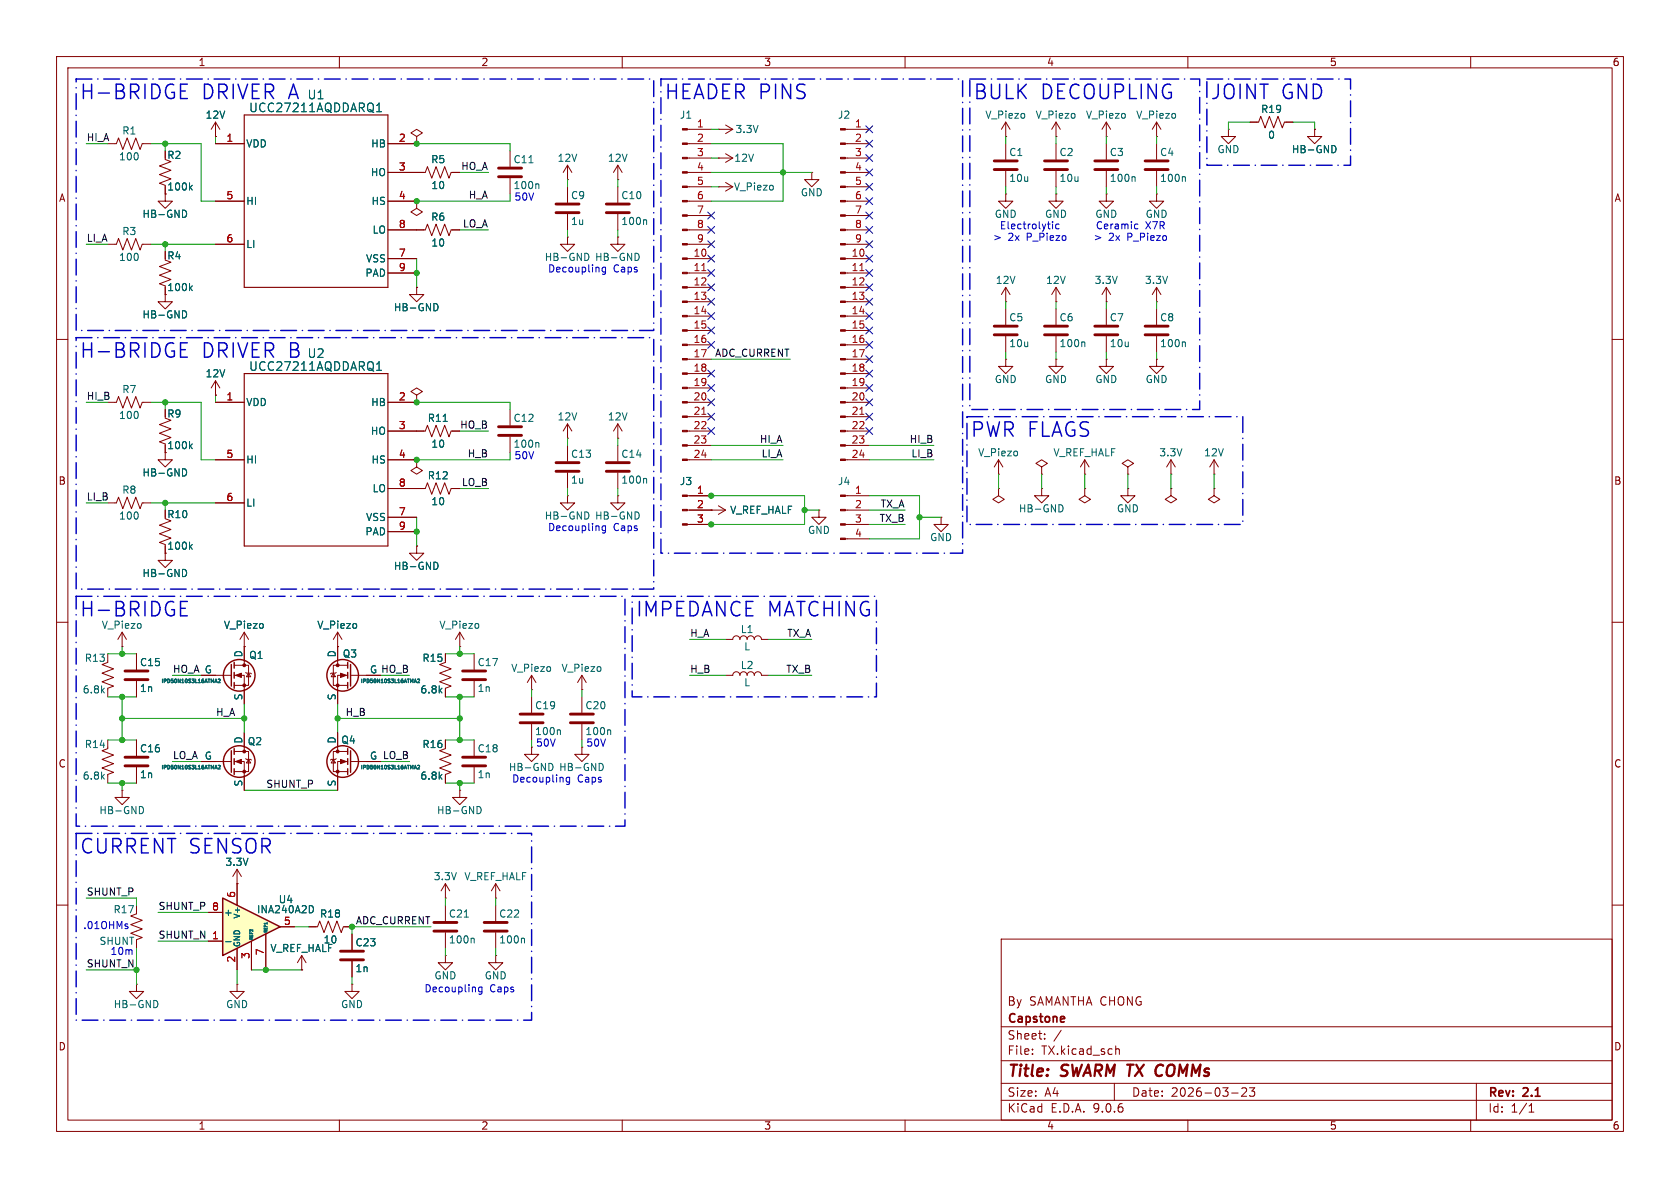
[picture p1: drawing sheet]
<svg xmlns="http://www.w3.org/2000/svg" width="297mm" height="210mm" viewBox="0 0 297 210" stroke-linecap="round" stroke-linejoin="round" font-family="sans-serif">
<g fill="none" stroke="#840000" stroke-width=".18">
<path d="M10 10h277v190h-277zM12 12h273v186h-273zM60 10v2M110 10v2M160 10v2M210 10v2M260 10v2M19 25.4h1.6l.4-1 .7 2 .8-2 .7 2 .8-2 .8 2 .3-1h1.6M29.2 28.2l1 .4-2 .7 2 .8-2 .8 2 .7-2 .8 1 .4M29.2 34.3v1.3h1.3l-1.3 1.2-1.3-1.2h1.3M38.1 24.1h.1M38.1 25.4h5.1"/>
<path d="M38.1 35.6h5.1M38.1 21.6l-.8 1.3M38.1 21.6l.8 1.3M38.1 21.6v2.5M68.6 30.5h6.6l.4-1 .7 2 .8-2 .8 2 .7-2 .8 2 .4-1h1.5M68.6 25.4h5.1M68.6 35.6h5.1M73.7 35.6v1.2l1 .7-1 .6-1.1-.6 1.1-.7M73.7 35.6h.1M73.7 24.1l1-.6-1-.6-1.1 .6 1.1 .6v1.3M73.7 25.4h.1M90.2 26.7v2.8"/>
<path d="M90.2 31.5v2.8M100.3 31.8h.1M100.3 29.2v2.6M100.3 33v2.8M100.3 37.8v2.8M100.3 29.2l-.7 1.3M100.3 29.2l.8 1.3M109.2 31.8h.1M109.2 29.2l-.7 1.3M109.2 29.2l.8 1.3M109.2 29.2v2.6M109.2 33v2.8"/>
<path d="M109.2 37.8v2.8M121.5 22.9h4.2M121.5 25.4h4.2M121.5 27.9h4.2M121.5 30.5h4.2M121.5 33h4.2M121.5 35.6h4.2M121.5 38.1h4.2M127 22.9h.1M127 33h.1M127 27.9h.1M127 22.9h2.5"/>
<path d="M127 27.9h2.5M127 33h2.5M128.3 22.1l1.2 .8M128.3 32.3l1.2 .7M128.3 27.2l1.2 .7M129.5 22.9l-1.2 .7M129.5 33l-1.2 .8M129.5 27.9l-1.2 .8M143.5 30.5v1.3h1.3l-1.3 1.2-1.3-1.2h1.3M143.5 30.5h.1M149.5 22.9h4.2M149.5 25.4h4.2"/>
<path d="M149.5 27.9h4.2M149.5 30.5h4.2M149.5 33h4.2M149.5 35.6h4.2M149.5 38.1h4.2M177.8 24.1h.1M177.8 34.3v1.3h1.3l-1.3 1.2-1.3-1.2h1.3M177.8 34.3h.1M177.8 21.6l-.8 1.3M177.8 21.6l.8 1.3M177.8 21.6v2.5M177.8 25.4v2.8"/>
<path d="M177.8 30.2v2.8M186.7 24.1h.1M186.7 34.3v1.3h1.3l-1.3 1.2-1.3-1.2h1.3M186.7 34.3h.1M186.7 21.6l-.8 1.3M186.7 21.6l.8 1.3M186.7 21.6v2.5M186.7 25.4v2.8M186.7 30.2v2.8M195.6 24.1h.1M195.6 34.3v1.3h1.2l-1.2 1.2-1.3-1.2h1.3M195.6 34.3h.1"/>
<path d="M195.6 21.6v2.5M195.6 25.4v2.8M195.6 30.2v2.8M195.6 21.6l-.8 1.3M195.6 21.6l.7 1.3M204.5 24.1h.1M204.5 34.3v1.3h1.2l-1.2 1.2-1.3-1.2h1.3M204.5 34.3h.1M204.5 21.6v2.5M204.5 25.4v2.8M204.5 30.2v2.8M204.5 21.6l-.8 1.3"/>
<path d="M204.5 21.6l.7 1.3M217.2 22.9v1.2h1.2l-1.2 1.3-1.3-1.3h1.3M217.2 22.9h.1M221 21.6h1.5l.4-1 .7 2 .8-2 .8 2 .7-2 .8 2 .4-1h1.5M232.4 22.9v1.2h1.3l-1.3 1.3-1.3-1.3h1.3M232.4 22.9h.1M19 43.2h1.6l.4-1 .7 2 .8-2 .7 2 .8-2 .8 2 .3-1h1.6M29.2 52.1v1.2h1.3l-1.3 1.3-1.3-1.3h1.3M29.2 46l1 .4-2 .7 2 .8-2 .7 2 .8-2 .8 1 .3M38.1 43.2h5.1M68.6 40.6h6.6l.4-1 .7 2.1 .8-2.1 .8 2.1 .7-2.1 .8 2.1 .4-1.1h1.5M68.6 45.7h5.1"/>
<path d="M68.6 48.3h5.1M73.7 50.8v1.3h1.2l-1.2 1.2-1.3-1.2h1.3M73.7 50.8h.1M100.3 41.9v1.3h1.3l-1.3 1.3-1.2-1.3h1.2M100.3 41.9h.1M109.2 41.9v1.3h1.3l-1.3 1.3-1.3-1.3h1.3M109.2 41.9h.1M121.5 40.6h4.2M121.5 43.2h4.2M121.5 45.7h4.2M121.5 48.3h4.2M121.5 50.8h4.2"/>
<path d="M121.5 53.3h4.2M121.5 55.9h4.2M121.5 58.4h4.2M149.5 40.6h4.2M149.5 43.2h4.2M149.5 45.7h4.2M149.5 48.3h4.2M149.5 50.8h4.2M149.5 53.3h4.2M149.5 55.9h4.2M149.5 58.4h4.2M177.8 53.3h.1"/>
<path d="M177.8 50.8v2.5M177.8 54.6v2.8M177.8 59.4v2.8M177.8 50.8l-.8 1.3M177.8 50.8l.8 1.3M186.7 53.3h.1M186.7 50.8v2.5M186.7 54.6v2.8M186.7 59.4v2.8M186.7 50.8l-.8 1.3M186.7 50.8l.8 1.3M195.6 53.3h.1"/>
<path d="M195.6 50.8l-.8 1.3M195.6 50.8l.7 1.3M195.6 50.8v2.5M195.6 54.6v2.8M195.6 59.4v2.8M204.5 53.3h.1M204.5 50.8v2.5M204.5 54.6v2.8M204.5 59.4v2.8M204.5 50.8l-.8 1.3M204.5 50.8l.7 1.3M10 60h2"/>
<path d="M19 71.1h1.6l.4-1 .7 2 .8-2 .7 2 .8-2 .8 2 .3-1h1.6M29.2 73.9l1 .4-2 .8 2 .7-2 .8 2 .7-2 .8 1 .4M38.1 69.9h.1M38.1 71.1h5.1M38.1 67.3v2.6M38.1 67.3l-.8 1.3M38.1 67.3l.8 1.3M68.6 76.2h6.6l.4-1 .7 2 .8-2 .8 2 .7-2 .8 2 .4-1h1.5M68.6 71.1h5.1M73.7 69.9l1-.7-1-.6-1.1 .6 1.1 .7v1.2M73.7 71.1h.1M90.2 72.4v2.8"/>
<path d="M90.2 77.2v2.8M100.3 77.5h.1M100.3 74.9v2.6M100.3 78.7v2.8M100.3 74.9l-.7 1.3M100.3 74.9l.8 1.3M109.2 77.5h.1M109.2 74.9v2.6M109.2 78.7v2.8M109.2 74.9l-.7 1.3M109.2 74.9l.8 1.3M121.5 61h4.2"/>
<path d="M121.5 63.5h4.2M121.5 66h4.2M121.5 68.6h4.2M121.5 71.1h4.2M121.5 73.7h4.2M121.5 76.2h4.2M121.5 78.7h4.2M149.5 61h4.2M149.5 63.5h4.2M149.5 66h4.2M149.5 68.6h4.2M149.5 71.1h4.2"/>
<path d="M149.5 73.7h4.2M149.5 76.2h4.2M149.5 78.7h4.2M177.8 63.5v1.3h1.3l-1.3 1.2-1.3-1.2h1.3M177.8 63.5h.1M186.7 63.5v1.3h1.3l-1.3 1.2-1.3-1.2h1.3M186.7 63.5h.1M195.6 63.5v1.3h1.2l-1.2 1.2-1.3-1.2h1.3M195.6 63.5h.1M204.5 63.5v1.3h1.2l-1.2 1.2-1.3-1.2h1.3M204.5 63.5h.1M285 60h2"/>
<path d="M19 88.9h1.6l.4-1 .7 2 .8-2 .7 2 .8-2 .8 2 .3-1h1.6M29.2 97.8v1.3h1.3l-1.3 1.2-1.3-1.2h1.3M29.2 91.7l1 .4-2 .7 2 .8-2 .8 2 .7-2 .8 1 .4M29.2 80v1.3h1.3l-1.3 1.3-1.3-1.3h1.3M38.1 81.3h5.1M38.1 88.9h5.1M68.6 86.4h6.6l.4-1.1 .7 2.1 .8-2.1 .8 2.1 .7-2.1 .8 2.1 .4-1h1.5M68.6 81.3h5.1M68.6 91.4h5.1M68.6 94h5.1M73.7 81.3v1.3l1 .6-1 .6-1.1-.6 1.1-.6M73.7 81.3h.1"/>
<path d="M73.7 96.5v1.3h1.2l-1.2 1.3-1.3-1.3h1.3M73.7 96.5h.1M100.3 87.6v1.3h1.3l-1.3 1.3-1.2-1.3h1.2M100.3 87.6h.1M100.3 83.6v2.8M109.2 87.6v1.3h1.3l-1.3 1.3-1.3-1.3h1.3M109.2 87.6h.1M109.2 83.6v2.8M121.5 81.3h4.2M121.5 87.6h4.2M121.5 90.2h6.8M121.5 92.7h4.2"/>
<path d="M125.7 90.2h.1M127 89.4l1.3 .8M128.3 90.2l-1.3 .7M144.8 90.2v1.2h1.2l-1.2 1.3-1.3-1.3h1.3M144.8 90.2h.1M149.5 81.3h4.2M149.5 87.6h4.2M149.5 90.2h4.2M149.5 92.7h4.2M149.5 95.3h4.2M166.4 91.4v1.3h1.2l-1.2 1.3-1.3-1.3h1.3M166.4 91.4h.1"/>
<path d="M176.5 83.8h.1M176.5 86.4v1.2l1 .7-1 .6-1-.6 1-.7M176.5 86.4h.1M176.5 81.3l-.7 1.3M176.5 81.3l.8 1.3M176.5 81.3v2.5M184.1 86.4v1.2h1.3l-1.3 1.3-1.2-1.3h1.2M184.1 86.4h.1M184.1 82.6l1.1-.7-1.1-.6-1 .6 1 .7v1.2M184.1 83.8h.1M191.8 86.4v1.2l1 .7-1 .6-1-.6 1-.7M191.8 86.4h.1"/>
<path d="M191.8 83.8h.1M191.8 81.3l-.8 1.3M191.8 81.3l.7 1.3M191.8 81.3v2.5M199.4 86.4v1.2h1.3l-1.3 1.3-1.3-1.3h1.3M199.4 86.4h.1M199.4 82.6l1-.7-1-.6-1 .6 1 .7v1.2M199.4 83.8h.1M207 86.4v1.2l1 .7-1 .6-1-.6 1-.7M207 86.4h.1M207 83.8h.1M207 81.3l-.8 1.3"/>
<path d="M207 81.3l.8 1.3M207 81.3v2.5M214.6 86.4v1.2l1 .7-1 .6-1-.6 1-.7M214.6 86.4h.1M214.6 83.8h.1M214.6 81.3l-.7 1.3M214.6 81.3l.8 1.3M214.6 81.3v2.5M10 110h2M19 115.6v1.5l-1 .4 2.1 .7-2.1 .8 2.1 .8-2.1 .7 2.1 .8-1.1 .4v1.5M21.6 114.3h.1M21.6 111.8l-.8 1.2"/>
<path d="M21.6 111.8l.8 1.2M21.6 111.8v2.5M24.1 115.6v2.8M35.6 119.4h5.3M41.4 117.6h2.5v3.6h-2.5M41.4 119.4h1.8v5.1M43.2 114.3h.1M43.2 111.8l-.8 1.2M43.2 111.8l.7 1.2M43.2 111.8v5.8M43.4 118.9l.2 .1h.7l.1 .1M43.9 119l.4 .6h-.7z"/>
<path d="M58.9 119l.4 .6h-.8zM59.4 118.9l-.1 .1h-.8l-.1 .1M59.7 114.3h.1M59.7 111.8l.8 1.2M59.7 111.8l-.8 1.2M59.7 111.8v5.8M61.5 117.6h-2.6v3.6h2.6M61.5 119.4h-1.8v5.1M62 119.4h2.8M78.7 115.6v1.5l-1 .4 2.1 .7-2.1 .8 2.1 .8-2.1 .7 2.1 .8-1.1 .4v1.5M81.3 114.3h.1M81.3 111.8l-.8 1.2"/>
<path d="M81.3 111.8l.7 1.2M81.3 111.8v2.5M83.8 115.6v2.8M94 119.4v2.5M94 119.4l-.8 1.3M94 119.4l.7 1.3M102.9 119.4l-.8 1.3M102.9 119.4l.7 1.3M102.9 119.4v2.5M128.3 119.4h1.2a.64 .64 0 0 1 .7-.7 .64 .64 0 0 1 .6 .7 .64 .64 0 0 1 .6-.7 .64 .64 0 0 1 .7 .7 .64 .64 0 0 1 .6-.7 .64 .64 0 0 1 .6 .7 .64 .64 0 0 1 .7-.7 .64 .64 0 0 1 .6 .7h1.3M128.3 113h1.2a.64 .64 0 0 1 .7-.6 .64 .64 0 0 1 .6 .6 .64 .64 0 0 1 .6-.6 .64 .64 0 0 1 .7 .6 .64 .64 0 0 1 .6-.6 .64 .64 0 0 1 .6 .6 .64 .64 0 0 1 .7-.6 .64 .64 0 0 1 .6 .6h1.3M285 110h2"/>
<path d="M19 130.8v1.5l-1 .4 2.1 .8-2.1 .7 2.1 .8-2.1 .8 2.1 .7-1.1 .4v1.5M21.6 139.7v1.3h1.3l-1.3 1.2-1.3-1.2h1.3M21.6 139.7h.1M24.1 120.4v2.8M24.1 130.8v2.8M24.1 135.6v2.8M35.6 134.6h5.3M41.4 132.8h2.5v3.6h-2.5M41.4 134.6h1.8v5.1M43.2 129.5v3.3M43.4 134.1l.2 .1h.7l.1 .2M43.9 134.2l.4 .7h-.7z"/>
<path d="M58.9 134.2l.4 .7h-.8zM59.4 134.1l-.1 .1h-.8l-.1 .2M59.7 129.5v3.3M61.5 132.8h-2.6v3.6h2.6M61.5 134.6h-1.8v5.1M62 134.6h2.8M78.7 130.8v1.5l-1 .4 2.1 .8-2.1 .7 2.1 .8-2.1 .8 2.1 .7-1.1 .4v1.5M81.3 139.7v1.3h1.2l-1.2 1.2-1.3-1.2h1.3M81.3 139.7h.1M83.8 120.4v2.8M83.8 130.8v2.8M83.8 135.6v2.8"/>
<path d="M94 121.9h.1M94 132.1v1.3h1.2l-1.2 1.2-1.3-1.2h1.3M94 132.1h.1M94 123.2v2.8M94 128v2.8M102.9 121.9h.1M102.9 132.1v1.3h1.2l-1.2 1.2-1.3-1.2h1.3M102.9 132.1h.1M102.9 123.2v2.8M102.9 128v2.8M41.9 156.2h.1M41.9 153.7l-.8 1.2"/>
<path d="M41.9 153.7l.8 1.2M41.9 153.7v2.5M10 160h2M177 166h108v32h-108zM285 160h2M60 198v2M110 198v2M160 198v2M177 194.5h108M177 191.5h108M177 187.5h108M177 181.5h108"/>
<path d="M182.5 186.3v.1M182.5 185.5v.1M184.7 183.6v.1M184.7 182.8v.1M187.6 182.1l-1.3 2M197 191.5v3M197.2 184.9v1.5M197.2 185.5l.3-.1 .3 .1 .1 .9M210 198v2M217.7 193.2h1.2M219.5 192.4l.6-.1 .2 .1 .1 .3-.9 1.1h.9M220.9 192.3h.9l-.5 .6 .4 .1v.7l-.2 .1h-.4l-.2-.1"/>
<path d="M260 198v2M261 191.5v6.5M270.3 196.6h.9M270.3 195.5l.4-.4v1.5"/>
</g>
<path d="M188.1 179.8l.1 .2-.7 .2" fill="none" stroke="#840000" stroke-width=".3"/>
<g fill="#840000" stroke="#840000" stroke-width=".18">
<path d="M148.6 22.7h.9v.3h-.9z"/>
<path d="M148.6 25.3h.9v.2h-.9z"/>
<path d="M148.6 27.8h.9v.3h-.9z"/>
<path d="M148.6 30.4h.9v.2h-.9z"/>
<path d="M148.6 32.9h.9v.2h-.9z"/>
<path d="M148.6 35.4h.9v.3h-.9z"/>
<path d="M148.6 38h.9v.2h-.9z"/>
<path d="M148.6 40.5h.9v.3h-.9z"/>
<path d="M148.6 43.1h.9v.2h-.9z"/>
<path d="M148.6 45.6h.9v.2h-.9z"/>
<path d="M148.6 48.1h.9v.3h-.9z"/>
<path d="M148.6 50.7h.9v.2h-.9z"/>
<path d="M148.6 53.2h.9v.3h-.9z"/>
<path d="M148.6 55.8h.9v.2h-.9z"/>
<path d="M148.6 58.3h.9v.2h-.9z"/>
<path d="M148.6 60.8h.9v.3h-.9z"/>
<path d="M148.6 63.4h.9v.2h-.9z"/>
<path d="M148.6 65.9h.9v.3h-.9z"/>
<path d="M148.6 68.5h.9v.2h-.9z"/>
<path d="M148.6 71h.9v.2h-.9z"/>
<path d="M148.6 73.5h.9v.3h-.9z"/>
<path d="M148.6 76.1h.9v.2h-.9z"/>
<path d="M148.6 78.6h.9v.3h-.9z"/>
<path d="M148.6 81.2h.9v.2h-.9z"/>
<path d="M60.2 134.2l1 .4-1 .4z"/>
<path d="M41.7 134.6l1-.4v.8z"/>
<path d="M41.7 119.4l1-.4v.8z"/>
<path d="M60.2 119l1 .4-1 .4z"/>
<path d="M120.6 87.5h.9v.3h-.9z"/>
<path d="M120.6 90h.9v.3h-.9z"/>
<path d="M120.6 92.6h.9v.2h-.9z"/>
<path d="M120.6 22.7h.9v.3h-.9z"/>
<path d="M120.6 25.3h.9v.2h-.9z"/>
<path d="M120.6 27.8h.9v.3h-.9z"/>
<path d="M120.6 30.4h.9v.2h-.9z"/>
<path d="M120.6 32.9h.9v.2h-.9z"/>
<path d="M120.6 35.4h.9v.3h-.9z"/>
<path d="M120.6 38h.9v.2h-.9z"/>
<path d="M120.6 40.5h.9v.3h-.9z"/>
<path d="M120.6 43.1h.9v.2h-.9z"/>
<path d="M120.6 45.6h.9v.2h-.9z"/>
<path d="M120.6 48.1h.9v.3h-.9z"/>
<path d="M120.6 50.7h.9v.2h-.9z"/>
<path d="M120.6 53.2h.9v.3h-.9z"/>
<path d="M120.6 55.8h.9v.2h-.9z"/>
<path d="M120.6 58.3h.9v.2h-.9z"/>
<path d="M120.6 60.8h.9v.3h-.9z"/>
<path d="M120.6 63.4h.9v.2h-.9z"/>
<path d="M120.6 65.9h.9v.3h-.9z"/>
<path d="M120.6 68.5h.9v.2h-.9z"/>
<path d="M120.6 71h.9v.2h-.9z"/>
<path d="M120.6 73.5h.9v.3h-.9z"/>
<path d="M120.6 76.1h.9v.2h-.9z"/>
<path d="M120.6 78.6h.9v.3h-.9z"/>
<path d="M120.6 81.2h.9v.2h-.9z"/>
<path d="M148.6 87.5h.9v.3h-.9z"/>
<path d="M148.6 90h.9v.3h-.9z"/>
<path d="M148.6 92.6h.9v.2h-.9z"/>
<path d="M148.6 95.1h.9v.3h-.9z"/>
<circle cx="59.7" cy="132.8" r=".25"/>
<circle cx="59.7" cy="136.4" r=".25"/>
<circle cx="43.2" cy="132.8" r=".25"/>
<circle cx="43.2" cy="136.4" r=".25"/>
<circle cx="43.2" cy="117.6" r=".25"/>
<circle cx="43.2" cy="121.2" r=".25"/>
<circle cx="59.7" cy="117.6" r=".25"/>
<circle cx="59.7" cy="121.2" r=".25"/>
</g>
<path d="M124.1 47.8h.7M152 47.8h.7M124.1 73.2h.7M152 73.2h.7" fill="none" stroke="#a90000" stroke-width=".18"/>
<g fill="none" stroke="#006464" stroke-width=".18">
<path d="M66.6 18.7l.4-.5v1.5M66.6 19.7h.9M32.6 37.2a.68 .68 0 0 1 .4 .6 .68 .68 0 0 1-.4 .6M33.6 33.1l.4 .5M34 32.8l-.5 .4M93.5 28.8h.7M95.1 32.5l.2 .2v.6M114.1 38.8l.2 .2v.7M200.5 31.2l.2 .2v.7M209.4 31.2l.2 .2v.7M235.8 25.7a.68 .68 0 0 1 .4 .7 .68 .68 0 0 1-.4 .6M32.6 54.9a.68 .68 0 0 1 .4 .7 .68 .68 0 0 1-.4 .6"/>
<path d="M33.6 50.9l.4 .5M34 50.5l-.5 .5M77 53.7a.68 .68 0 0 1 .4 .6 .68 .68 0 0 1-.4 .6M103.7 44.8a.68 .68 0 0 1 .4 .6 .68 .68 0 0 1-.4 .6M112.6 44.8a.68 .68 0 0 1 .4 .6 .68 .68 0 0 1-.4 .6M33.6 78.8l.4 .5M34 78.5l-.5 .5M66.6 65.5h.9M66.6 64.4l.4-.5v1.6M78.3 74.5h.8M95.1 78.2l.2 .2v.7M191.6 60.4l.2 .2v.7"/>
<path d="M209.4 60.4l.2 .2v.7M32.6 82.9a.68 .68 0 0 1 .4 .6 .68 .68 0 0 1-.4 .6M33.6 96.6l.4 .5M34 96.3l-.5 .4M77 99.4a.68 .68 0 0 1 .4 .6 .68 .68 0 0 1-.4 .7M103.7 90.5a.68 .68 0 0 1 .4 .6 .68 .68 0 0 1-.4 .7M112.6 90.5a.68 .68 0 0 1 .4 .6 .68 .68 0 0 1-.4 .7M114.1 84.6l.2 .2v.6M187.5 89.2a.68 .68 0 0 1 .4 .7 .68 .68 0 0 1-.4 .6M32.6 100.7a.68 .68 0 0 1 .4 .6 .68 .68 0 0 1-.4 .6M38 135.7h.3M38 120.5h.3"/>
<path d="M38.2 135.3l.2 .6M38.2 120l.2 .7M38.6 120.1l.2-.1 .1 .2-.4 .5h.4M38.9 135.3h-.3M38.9 135.3h.1M38.9 135.3v.3l-.4 .3h.4M73.3 135.7h.3M73.3 120.5h.3M73.4 135.3l.2 .6M73.4 120l.2 .7M73.8 135.3h.3l.1 .2-.4 .4h.4M73.8 120.1l.3-.1 .1 .2-.4 .5h.4"/>
<path d="M97.3 134.9a.68 .68 0 0 1 .5 .7 .68 .68 0 0 1-.5 .6M98.9 129l.2 .2v.7M106.2 134.9a.68 .68 0 0 1 .5 .7 .68 .68 0 0 1-.5 .6M107.8 129l.2 .2v.7M24.9 142.6a.68 .68 0 0 1 .5 .6 .68 .68 0 0 1-.5 .6M84.6 142.6a.68 .68 0 0 1 .5 .6 .68 .68 0 0 1-.5 .6"/>
</g>
<path d="M43.2 20.3h25.4v30.5h-25.4zM43.2 66h25.4v30.5h-25.4z" fill="none" stroke="#840000" stroke-width=".2"/>
<g fill="none" stroke="#840000" stroke-width=".51">
<path d="M88.1 29.7h4.1M88.1 31.2h4.1M98.3 36.1h4.1M98.3 37.6h4.1M107.2 36.1h4.1M107.2 37.6h4.1M175.8 28.4h4M175.8 30h4M184.7 28.4h4M184.7 30h4M193.5 28.4h4.1M193.5 30h4.1"/>
<path d="M202.4 28.4h4.1M202.4 30h4.1M175.8 57.7h4M175.8 59.2h4M184.7 57.7h4M184.7 59.2h4M193.5 57.7h4.1M193.5 59.2h4.1M202.4 57.7h4.1M202.4 59.2h4.1M88.1 75.4h4.1M88.1 77h4.1"/>
<path d="M98.3 81.8h4.1M98.3 83.3h4.1M107.2 81.8h4.1M107.2 83.3h4.1M22.1 118.6h4.1M81.8 118.6h4.1M22.1 120.1h4.1M22.1 133.9h4.1M22.1 135.4h4.1M81.8 120.1h4.1M81.8 133.9h4.1M81.8 135.4h4.1"/>
<path d="M91.9 126.2h4.1M91.9 127.8h4.1M100.8 126.2h4.1M100.8 127.8h4.1"/>
</g>
<g fill="none" stroke="#840000" stroke-width=".25">
<path d="M40.9 117.5v3.8M41.4 117.1v1M41.4 118.9v1M61.5 117.1v1M61.5 118.9v1M62 117.5v3.8M40.9 132.7v3.8M41.4 120.7v1M41.4 132.3v1.1M41.4 134.1v1M41.4 135.9v1M61.5 120.7v1"/>
<path d="M61.5 132.3v1.1M61.5 134.1v1M61.5 135.9v1M62 132.7v3.8"/>
<circle cx="42.3" cy="119.4" r="2.79"/>
<circle cx="60.6" cy="119.4" r="2.79"/>
<circle cx="42.3" cy="134.6" r="2.79"/>
<circle cx="60.6" cy="134.6" r="2.79"/>
</g>
<path d="M39.4 158.8l10.1 5-10.1 5.1z" fill="#ffffc2"/>
<path d="M39.4 158.8l10.1 5-10.1 5.1z" fill="none" stroke="#840000" stroke-width=".25"/>
<g fill="none" stroke="#840000" stroke-width=".18">
<path d="M38.1 24.1h.1M38.1 25.4h5.1M38.1 35.6h5.1M68.6 25.4h5.1M68.6 35.6h5.1M68.6 30.5h6.3M73.7 25.4h.1M73.7 35.6h.1M80 30.5h1.3M221 21.6h1.2M227.3 21.6h1.3M232.4 22.9h.1"/>
<path d="M38.1 43.2h5.1M68.6 40.6h6.3M68.6 45.7h5.1M68.6 48.3h5.1M73.7 50.8h.1M80 40.6h1.3M38.1 69.9h.1M38.1 71.1h5.1M68.6 76.2h6.3M68.6 71.1h5.1M73.7 71.1h.1M80 76.2h1.3"/>
<path d="M38.1 81.3h5.1M38.1 88.9h5.1M68.6 86.4h6.3M68.6 81.3h5.1M68.6 91.4h5.1M68.6 94h5.1M73.7 96.5h.1M73.7 81.3h.1M80 86.4h1.3M121.9 87.6h3.8M121.9 90.2h3.8M121.9 92.7h3.8"/>
<path d="M125.7 90.2h.1M24.1 115.6v2.8M35.6 119.4h2.5M43.2 114.3h.1M43.2 114.3v2.5M59.7 114.3h.1M59.7 114.3v2.5M78.7 115.6v1.2M24.1 120.4v2.8M24.1 130.8v2.8M24.1 135.6v2.8M35.6 134.6h2.5"/>
<path d="M43.2 121.9v2.6M43.2 129.5v2.6M43.2 137.2v2.5M59.7 121.9v2.6M59.7 129.5v2.6M59.7 137.2v2.5M78.7 121.9v1.3M78.7 130.8v1.3M78.7 137.2v1.2M41.9 156.2h.1M41.9 156.2v3.8M78.7 158.8h.1"/>
<path d="M78.7 156.2v2.6M78.7 156.2l-.7 1.3M78.7 156.2l.8 1.3M87.6 158.8h.1M87.6 156.2l-.7 1.3M87.6 156.2l.8 1.3M87.6 156.2v2.6M24.1 160v1.5l-1 .4 2 .8-2 .7 2 .8-2 .8 2 .7-1 .4M24.1 174v1.3h1.3l-1.3 1.2-1.2-1.2h1.2M24.1 174h.1M36.8 161.3h2.6M36.8 166.4h2.6"/>
<path d="M41.9 174v1.3h1.3l-1.3 1.2-1.3-1.2h1.3M41.9 174h.1M41.9 167.6v3.9M44.4 166.4v5.1M47 165.1v6.4M49.5 163.8h2.6M53.3 171.5h.1M53.3 168.9l-.7 1.3M53.3 168.9l.8 1.3M53.3 168.9v2.6M54.6 163.8h1.5l.4-1 .8 2 .7-2 .8 2 .8-2 .7 2 .4-1h1.5M62.2 174v1.3h1.3l-1.3 1.2-1.2-1.2h1.2"/>
<path d="M62.2 174h.1M62.2 165.1v2.8M62.2 169.9v2.8M78.7 168.9v1.3h1.3l-1.3 1.3-1.2-1.3h1.2M78.7 168.9h.1M78.7 160v2.8M78.7 164.8v2.8M87.6 168.9v1.3h1.3l-1.3 1.3-1.2-1.3h1.2M87.6 168.9h.1M87.6 160v2.8M87.6 164.8v2.8"/>
</g>
<g fill="none" stroke="#006464" stroke-width=".18">
<path d="M66.6 18.7l.4-.5v1.5M66.6 19.7h.9M32.6 37.2a.68 .68 0 0 1 .4 .6 .68 .68 0 0 1-.4 .6M33.6 33.1l.4 .5M34 32.8l-.5 .4M235.8 25.7a.68 .68 0 0 1 .4 .7 .68 .68 0 0 1-.4 .6M32.6 54.9a.68 .68 0 0 1 .4 .7 .68 .68 0 0 1-.4 .6M33.6 50.9l.4 .5M34 50.5l-.5 .5M77 53.7a.68 .68 0 0 1 .4 .6 .68 .68 0 0 1-.4 .6M33.6 78.8l.4 .5M34 78.5l-.5 .5"/>
<path d="M66.6 65.5h.9M66.6 64.4l.4-.5v1.6M78.3 74.5h.8M32.6 82.9a.68 .68 0 0 1 .4 .6 .68 .68 0 0 1-.4 .6M33.6 96.6l.4 .5M34 96.3l-.5 .4M77 99.4a.68 .68 0 0 1 .4 .6 .68 .68 0 0 1-.4 .7M32.6 100.7a.68 .68 0 0 1 .4 .6 .68 .68 0 0 1-.4 .6M38 135.7h.3M38 120.5h.3M38.2 135.3l.2 .6M38.2 120l.2 .7"/>
<path d="M38.6 120.1l.2-.1 .1 .2-.4 .5h.4M38.9 135.3h-.3M38.9 135.3h.1M38.9 135.3v.3l-.4 .3h.4M73.3 135.7h.3M73.3 120.5h.3M73.4 135.3l.2 .6M73.4 120l.2 .7M73.8 135.3h.3l.1 .2-.4 .4h.4M73.8 120.1l.3-.1 .1 .2-.4 .5h.4M27.5 176.9a.68 .68 0 0 1 .4 .6 .68 .68 0 0 1-.4 .6M39.9 166.5h1"/>
<path d="M44.2 164.8v.3h.5M44.2 165.3v.2h.5M44.2 165.8v.2h.5M44.2 164.4v.2M46.7 163.5v.3h.5M46.7 164v.2h.5M46.7 164.5v.3h.5M47.2 163.2l-.4 .1M55.2 160.2l.2 .4-.2 .7M82.1 162.1h.7M83.7 165.8l.1 .2v.7M92.5 165.8l.2 .2v.7"/>
</g>
<path d="M60.2 168.1h4.1M60.2 169.7h4.1M76.7 163.1h4.1M76.7 164.6h4.1M85.6 163.1h4.1M85.6 164.6h4.1" fill="none" stroke="#840000" stroke-width=".51"/>
<g fill="none" stroke="#009600" stroke-width=".18">
<path d="M15.2 25.4h3.8M26.7 25.4h8.9v10.2h2.5M29.2 25.4v1.3M38.1 24.1v1.3M73.7 25.4h16.5v1.3M81.3 30.5h5.1M90.2 34.3v1.3h-16.5M100.3 31.8v1.2M109.2 31.8v1.2M125.7 25.4h12.7v10.2h-12.7M125.7 30.5h17.8M125.7 27.9h1.3"/>
<path d="M125.7 22.9h1.3M125.7 33h1.3M177.8 24.1v1.3M177.8 33v1.3M186.7 24.1v1.3M186.7 33v1.3M195.6 24.1v1.3M195.6 33v1.3M204.5 24.1v1.3M204.5 33v1.3M221 21.6h-3.8v1.3M228.6 21.6h3.8v1.3"/>
<path d="M15.2 43.2h3.8M26.7 43.2h11.4M29.2 43.2v1.3M73.7 45.7v5.1M81.3 40.6h5.1M100.3 40.6v1.3M109.2 40.6v1.3M177.8 53.3v1.3M186.7 53.3v1.3M195.6 53.3v1.3M204.5 53.3v1.3M15.2 71.1h3.8"/>
<path d="M26.7 71.1h8.9v10.2h2.5M29.2 71.1v1.3M38.1 69.9v1.2M73.7 71.1h16.5v1.3M81.3 76.2h5.1M100.3 77.5v1.2M109.2 77.5v1.2M125.7 63.5h14M125.7 78.7h12.7M153.7 78.7h11.4M177.8 62.2v1.3M186.7 62.2v1.3"/>
<path d="M195.6 62.2v1.3M204.5 62.2v1.3M15.2 88.9h3.8M26.7 88.9h11.4M29.2 88.9v1.3M73.7 91.4v5.1M81.3 86.4h5.1M90.2 80v1.3h-16.5M100.3 86.4v1.2M109.2 86.4v1.2M121.9 87.6h20.3v5.1h-20.3M125.7 81.3h12.7"/>
<path d="M142.2 90.2h2.6M153.7 87.6h8.9v7.7h-8.9M153.7 92.7h6.3M153.7 81.3h11.4M153.7 90.2h6.3M162.6 91.4h3.8M176.5 83.8v2.6M184.1 83.8v2.6M191.8 83.8v2.6M199.4 83.8v2.6M207 83.8v2.6M214.6 83.8v2.6"/>
<path d="M19 115.6h5.1M21.6 114.3v1.3M30.5 119.4h5.1M67.3 119.4h5.1M78.7 115.6h5.1M81.3 114.3v1.3M121.9 119.4h6.4M121.9 113h6.4M135.9 119.4h7.6M135.9 113h7.6M19 123.2h5.1M19 130.8h5.1"/>
<path d="M19 138.4h5.1M21.6 123.2v7.6M21.6 138.4v1.3M21.6 127h21.6M30.5 134.6h5.1M43.2 124.5v5M43.2 139.7h16.5M59.7 127h21.6M59.7 124.5v5M67.3 134.6h5.1M78.7 123.2h5.1M78.7 130.8h5.1"/>
<path d="M78.7 138.4h5.1M81.3 123.2v7.6M81.3 138.4v1.3M94 121.9v1.3M94 130.8v1.3M102.9 121.9v1.3M102.9 130.8v1.3M15.2 158.8h8.9v1.2M78.7 158.8v1.2M87.6 158.8v1.2M15.2 171.5h8.9M24.1 167.6v6.4"/>
<path d="M27.9 166.4h8.9M27.9 161.3h8.9M41.9 171.5v2.5M44.4 171.5h8.9M52.1 163.8h2.5M62.2 172.7v1.3M76.2 163.8h-14v1.3M78.7 167.6v1.3M87.6 167.6v1.3"/>
</g>
<g fill="none" stroke="#000084" stroke-width=".18">
<path d="M125.1 37.5l1.2 1.2M126.3 37.5l-1.2 1.2M153.1 32.4l1.2 1.2M153.1 27.3l1.2 1.2M153.1 35l1.2 1.2M153.1 29.9l1.2 1.2M153.1 22.3l1.2 1.2M153.1 24.8l1.2 1.2M153.1 37.5l1.2 1.2M154.3 32.4l-1.2 1.2M154.3 27.3l-1.2 1.2M154.3 24.8l-1.2 1.2"/>
<path d="M154.3 35l-1.2 1.2M154.3 29.9l-1.2 1.2M154.3 22.3l-1.2 1.2M154.3 37.5l-1.2 1.2M125.1 52.7l1.2 1.2M125.1 55.3l1.2 1.2M125.1 45.1l1.2 1.2M125.1 47.7l1.2 1.2M125.1 40l1.2 1.2M125.1 42.6l1.2 1.2M125.1 57.8l1.2 1.2M125.1 50.2l1.2 1.2"/>
<path d="M126.3 55.3l-1.2 1.2M126.3 52.7l-1.2 1.2M126.3 45.1l-1.2 1.2M126.3 47.7l-1.2 1.2M126.3 40l-1.2 1.2M126.3 50.2l-1.2 1.2M126.3 42.6l-1.2 1.2M126.3 57.8l-1.2 1.2M153.1 42.6l1.2 1.2M153.1 45.1l1.2 1.2M153.1 50.2l1.2 1.2M153.1 52.7l1.2 1.2"/>
<path d="M153.1 47.7l1.2 1.2M153.1 55.3l1.2 1.2M153.1 57.8l1.2 1.2M153.1 40l1.2 1.2M154.3 42.6l-1.2 1.2M154.3 47.7l-1.2 1.2M154.3 45.1l-1.2 1.2M154.3 40l-1.2 1.2M154.3 50.2l-1.2 1.2M154.3 52.7l-1.2 1.2M154.3 55.3l-1.2 1.2M154.3 57.8l-1.2 1.2"/>
<path d="M125.1 75.6l1.2 1.2M125.1 68l1.2 1.2M125.1 73.1l1.2 1.2M125.1 70.5l1.2 1.2M125.1 65.4l1.2 1.2M125.1 60.4l1.2 1.2M126.3 70.5l-1.2 1.2M126.3 60.4l-1.2 1.2M126.3 75.6l-1.2 1.2M126.3 73.1l-1.2 1.2M126.3 68l-1.2 1.2M126.3 65.4l-1.2 1.2"/>
<path d="M153.1 60.4l1.2 1.2M153.1 75.6l1.2 1.2M153.1 65.4l1.2 1.2M153.1 73.1l1.2 1.2M153.1 62.9l1.2 1.2M153.1 68l1.2 1.2M153.1 70.5l1.2 1.2M154.3 60.4l-1.2 1.2M154.3 75.6l-1.2 1.2M154.3 65.4l-1.2 1.2M154.3 73.1l-1.2 1.2M154.3 62.9l-1.2 1.2"/>
<path d="M154.3 68l-1.2 1.2M154.3 70.5l-1.2 1.2"/>
</g>
<path d="M186.1 39.6v.9M187.2 39.7l-.3-.1-.3 .3 .1 .5h.5M200.8 39.6l.4 .1M107 47.2v1.1l-.2 .2-.3-.1M107 47.3l-.3-.1-.3 .3 .2 .5h.4M201.2 40.4l-.4 .1M107 93v1l-.2 .2h-.3M107 93h-.3l-.3 .2 .2 .5h.4M100.7 137.4v1l-.2 .3-.3-.1M100.7 137.5l-.4-.1-.2 .2 .1 .6h.5M85.2 174.5v1l-.2 .3-.3-.1M85.2 174.5h-.4l-.2 .2 .1 .6h.5" fill="none" stroke="#0000c2" stroke-width=".18"/>
<path d="M31.9 16.1h.9M31.9 17.4h1.2M31.9 14.9h1.2M31.9 61.8h.9M31.9 63.1h1.2M31.9 60.6h1.2M31.9 107.5h.9M31.9 108.9h1.2M31.9 106.3h1.2" fill="none" stroke="#0000c2" stroke-width=".25"/>
<path d="M13.5 14h102.1v44.4h-102.1zM116.8 14h53.4v83.8h-53.4zM171.4 14h40.7v58.4h-40.7zM213.4 14h25.4v15.2h-25.4zM13.5 59.7h102.1v44.4h-102.1zM170.9 73.7h48.8v19h-48.8zM13.5 105.4h97v40.7h-97zM111.8 105.4h43.1v17.8h-43.1zM13.5 147.3h80.5v33h-80.5z" fill="none" stroke="#0000c2" stroke-width=".25" stroke-dasharray="2.8 1 .1 1"/>
<g fill="#009600" stroke="#009600" stroke-width=".18">
<circle cx="138.4" cy="30.5" r=".46"/>
<circle cx="162.6" cy="91.4" r=".46"/>
<circle cx="73.7" cy="25.4" r=".46"/>
<circle cx="73.7" cy="35.6" r=".46"/>
<circle cx="73.7" cy="48.3" r=".46"/>
<circle cx="29.2" cy="88.9" r=".46"/>
<circle cx="73.7" cy="81.3" r=".46"/>
<circle cx="73.7" cy="94" r=".46"/>
<circle cx="29.2" cy="71.1" r=".46"/>
<circle cx="73.7" cy="71.1" r=".46"/>
<circle cx="29.2" cy="43.2" r=".46"/>
<circle cx="29.2" cy="25.4" r=".46"/>
<circle cx="125.7" cy="92.7" r=".46"/>
<circle cx="125.7" cy="87.6" r=".46"/>
<circle cx="142.2" cy="90.2" r=".46"/>
<circle cx="81.3" cy="130.8" r=".46"/>
<circle cx="81.3" cy="127" r=".46"/>
<circle cx="81.3" cy="123.2" r=".46"/>
<circle cx="81.3" cy="115.6" r=".46"/>
<circle cx="47" cy="171.5" r=".46"/>
<circle cx="24.1" cy="171.5" r=".46"/>
<circle cx="62.2" cy="163.8" r=".46"/>
<circle cx="21.6" cy="138.4" r=".46"/>
<circle cx="21.6" cy="123.2" r=".46"/>
<circle cx="21.6" cy="115.6" r=".46"/>
<circle cx="21.6" cy="130.8" r=".46"/>
<circle cx="21.6" cy="127" r=".46"/>
<circle cx="43.2" cy="127" r=".46"/>
<circle cx="81.3" cy="138.4" r=".46"/>
<circle cx="59.7" cy="127" r=".46"/>
</g>
<g font-size="3.5" fill="#0000c2">
<text x="14" y="17.9">H-BRIDGE</text>
<text x="35.6" y="17.9">DRIVER A</text>
<text x="117.3" y="17.9">HEADER PINS</text>
<text x="172" y="17.9">BULK DECOUPLING</text>
<text x="213.9" y="17.9">JOINT GND</text>
<text x="14" y="63.6">H-BRIDGE</text>
<text x="35.6" y="63.6">DRIVER B</text>
<text x="171.4" y="77.6">PWR FLAGS</text>
<text x="14" y="109.4">H-BRIDGE</text>
<text x="112.3" y="109.4">IMPEDANCE MATCHING</text>
<text x="14" y="151.3">CURRENT SENSOR</text>
</g>
<g font-size="2.8" fill="#840000">
<text x="178" y="190.9">Title:</text>
<text x="187.7" y="190.9">SWARM TX COMMs</text>
</g>
<g font-size="2.1" fill="#006464">
<text x="54.3" y="17.8">U1</text>
<text x="43.9" y="20">UCC27211AQDDARQ1</text>
<text x="43.9" y="65.8">UCC27211AQDDARQ1</text>
<text x="54.3" y="63.5">U2</text>
</g>
<g font-size="2.1" fill="#840000">
<text x="178" y="178">By</text>
<text x="181.9" y="178">SAMANTHA CHONG</text>
<text x="178" y="184">Sheet:</text>
<text x="178" y="181.2">Capstone</text>
<text x="178" y="186.7">File:</text>
<text x="184.1" y="186.7">TX.kicad_sch</text>
<text x="178" y="196.9">KiCad</text>
<text x="178" y="194.1">Size:</text>
<text x="184.7" y="194.1">A4</text>
<text x="185.7" y="196.9">E.D.A.</text>
<text x="193.3" y="196.9">9.0.6</text>
<text x="200" y="194.1">Date:</text>
<text x="207" y="194.1">2026-03-23</text>
<text x="263" y="194.3">Rev:</text>
<text x="263" y="196.9">Id:</text>
<text x="267.1" y="196.9">1/1</text>
<text x="269.4" y="194.3">2.1</text>
</g>
<g font-size="1.8" fill="#840000">
<text x="35" y="11.9">1</text>
<text x="85" y="11.9">2</text>
<text x="135" y="11.9">3</text>
<text x="185" y="11.9">4</text>
<text x="235" y="11.9">5</text>
<text x="285" y="11.9">6</text>
<text x="29.5" y="28.3">R2</text>
<text x="10.3" y="35.9">A</text>
<text x="29.5" y="33.9">100k</text>
<text x="285.3" y="35.9">A</text>
<text x="29.5" y="46.1">R4</text>
<text x="29.5" y="51.7">100k</text>
<text x="29.5" y="74">R9</text>
<text x="29.5" y="79.6">100k</text>
<text x="10.3" y="85.9">B</text>
<text x="285.3" y="85.9">B</text>
<text x="29.5" y="91.8">R10</text>
<text x="29.5" y="97.4">100k</text>
<text x="65.3" y="119.1">G HO_B</text>
<text x="10.3" y="135.9">C</text>
<text x="65.3" y="134.4">G LO_B</text>
<text x="285.3" y="135.9">C</text>
<text x="10.3" y="185.9">D</text>
<text x="285.3" y="185.9">D</text>
<text x="35" y="199.9">1</text>
<text x="85" y="199.9">2</text>
<text x="135" y="199.9">3</text>
<text x="185" y="199.9">4</text>
<text x="235" y="199.9">5</text>
<text x="285" y="199.9">6</text>
</g>
<g font-size="1.8" fill="#006464">
<text x="21.5" y="24">R1</text>
<text x="36.2" y="21.2">12V</text>
<text x="120.1" y="21.2">J1</text>
<text x="129.9" y="23.7">3.3V</text>
<text x="148" y="21.2">J2</text>
<text x="174.1" y="21.2">V_Piezo</text>
<text x="183" y="21.2">V_Piezo</text>
<text x="191.9" y="21.2">V_Piezo</text>
<text x="200.8" y="21.2">V_Piezo</text>
<text x="222.8" y="20.2">R19</text>
<text x="20.9" y="28.5">100</text>
<text x="43.4" y="26.3">VDD</text>
<text x="65.5" y="26.3">HB</text>
<text x="76.1" y="29.1">R5</text>
<text x="90.7" y="29.1">C11</text>
<text x="98.5" y="28.8">12V</text>
<text x="107.4" y="28.8">12V</text>
<text x="129.7" y="28.8">12V</text>
<text x="178.3" y="27.8">C1</text>
<text x="187.2" y="27.8">C2</text>
<text x="196.1" y="27.8">C3</text>
<text x="205" y="27.8">C4</text>
<text x="215.1" y="27.3">GND</text>
<text x="224.1" y="24.7">0</text>
<text x="228.3" y="27.3">HB-GND</text>
<text x="65.5" y="31.3">HO</text>
<text x="76.2" y="33.6">10</text>
<text x="90.7" y="33.6">100n</text>
<text x="100.8" y="35.4">C9</text>
<text x="109.7" y="35.4">C10</text>
<text x="129.6" y="33.9">V_Piezo</text>
<text x="141.5" y="34.9">GND</text>
<text x="178.3" y="32.4">10u</text>
<text x="187.2" y="32.4">10u</text>
<text x="196.1" y="32.4">100n</text>
<text x="205" y="32.4">100n</text>
<text x="21.5" y="41.8">R3</text>
<text x="25.1" y="38.7">HB-GND</text>
<text x="43.4" y="36.4">HI</text>
<text x="65.6" y="36.4">HS</text>
<text x="65.8" y="41.5">LO</text>
<text x="76.1" y="39.2">R6</text>
<text x="100.8" y="40">1u</text>
<text x="109.7" y="40">100n</text>
<text x="202.4" y="38.7">GND</text>
<text x="20.9" y="46.3">100</text>
<text x="43.4" y="44">LI</text>
<text x="64.6" y="46.6">VSS</text>
<text x="76.2" y="43.8">10</text>
<text x="64.5" y="49.1">PAD</text>
<text x="175.9" y="50.4">12V</text>
<text x="184.8" y="50.4">12V</text>
<text x="193.4" y="50.4">3.3V</text>
<text x="202.3" y="50.4">3.3V</text>
<text x="25.1" y="56.5">HB-GND</text>
<text x="69.5" y="55.2">HB-GND</text>
<text x="178.3" y="57">C5</text>
<text x="187.2" y="57">C6</text>
<text x="196.1" y="57">C7</text>
<text x="205" y="57">C8</text>
<text x="178.3" y="61.6">10u</text>
<text x="187.2" y="61.6">100n</text>
<text x="196.1" y="61.6">10u</text>
<text x="205" y="61.6">100n</text>
<text x="21.5" y="69.7">R7</text>
<text x="36.2" y="66.9">12V</text>
<text x="43.4" y="72">VDD</text>
<text x="65.5" y="72">HB</text>
<text x="175.8" y="67.9">GND</text>
<text x="184.7" y="67.9">GND</text>
<text x="193.5" y="67.9">GND</text>
<text x="202.4" y="67.9">GND</text>
<text x="20.9" y="74.3">100</text>
<text x="65.5" y="77.1">HO</text>
<text x="75.5" y="74.8">R11</text>
<text x="90.7" y="74.8">C12</text>
<text x="98.5" y="74.5">12V</text>
<text x="107.4" y="74.5">12V</text>
<text x="43.4" y="82.1">HI</text>
<text x="65.6" y="82.1">HS</text>
<text x="76.2" y="79.3">10</text>
<text x="90.7" y="79.3">100n</text>
<text x="100.8" y="81.1">C13</text>
<text x="109.7" y="81.1">C14</text>
<text x="172.8" y="80.9">V_Piezo</text>
<text x="186.1" y="80.9">V_REF_HALF</text>
<text x="204.9" y="80.9">3.3V</text>
<text x="212.8" y="80.9">12V</text>
<text x="21.5" y="87.5">R8</text>
<text x="25.1" y="84.4">HB-GND</text>
<text x="43.4" y="89.8">LI</text>
<text x="65.8" y="87.2">LO</text>
<text x="75.5" y="84.9">R12</text>
<text x="76.2" y="89.5">10</text>
<text x="100.8" y="85.7">1u</text>
<text x="109.7" y="85.7">100n</text>
<text x="120.1" y="86">J3</text>
<text x="148" y="86">J4</text>
<text x="20.9" y="92">100</text>
<text x="64.5" y="94.8">PAD</text>
<text x="64.6" y="92.3">VSS</text>
<text x="129" y="91">V_REF_HALF</text>
<text x="142.7" y="94.6">GND</text>
<text x="164.3" y="95.9">GND</text>
<text x="180" y="90.8">HB-GND</text>
<text x="197.4" y="90.8">GND</text>
<text x="69.5" y="100.9">HB-GND</text>
<text x="25.1" y="102.2">HB-GND</text>
<text x="17.9" y="111.4">V_Piezo</text>
<text x="39.5" y="111.4">V_Piezo</text>
<text x="56" y="111.4">V_Piezo</text>
<text x="77.6" y="111.4">V_Piezo</text>
<text x="130.9" y="112.1">L1</text>
<text x="14.9" y="117.2">R13</text>
<text x="24.6" y="118">C15</text>
<text x="36.1" y="119.1">G</text>
<text x="42.9" y="116.3" transform="rotate(-90 42.9 116.3)">D</text>
<text x="44" y="116.7">Q1</text>
<text x="59.4" y="116.3" transform="rotate(-90 59.4 116.3)">D</text>
<text x="60.5" y="116.4">Q3</text>
<text x="65.3" y="119.1">G</text>
<text x="74.6" y="117.2">R15</text>
<text x="84.3" y="118">C17</text>
<text x="90.3" y="119">V_Piezo</text>
<text x="99.2" y="119">V_Piezo</text>
<text x="130.9" y="118.5">L2</text>
<text x="131.5" y="115.2">L</text>
<text x="14.5" y="122.8">6.8k</text>
<text x="24.6" y="122.5">1n</text>
<text x="42.9" y="123.9" transform="rotate(-90 42.9 123.9)">S</text>
<text x="59.4" y="123.9" transform="rotate(-90 59.4 123.9)">S</text>
<text x="74.2" y="122.8">6.8k</text>
<text x="84.3" y="122.5">1n</text>
<text x="94.5" y="125.6">C19</text>
<text x="103.4" y="125.6">C20</text>
<text x="131.5" y="121.5">L</text>
<text x="42.9" y="131.5" transform="rotate(-90 42.9 131.5)">D</text>
<text x="43.7" y="131.9">Q2</text>
<text x="59.4" y="131.5" transform="rotate(-90 59.4 131.5)">D</text>
<text x="60.2" y="131.7">Q4</text>
<text x="94.5" y="130.1">100n</text>
<text x="103.4" y="130.1">100n</text>
<text x="14.9" y="132.4">R14</text>
<text x="24.6" y="137.8">1n</text>
<text x="24.6" y="133.2">C16</text>
<text x="36.1" y="134.4">G</text>
<text x="65.3" y="134.4">G</text>
<text x="74.6" y="132.4">R16</text>
<text x="84.3" y="137.8">1n</text>
<text x="84.3" y="133.2">C18</text>
<text x="14.5" y="138">6.8k</text>
<text x="42.9" y="139.1" transform="rotate(-90 42.9 139.1)">S</text>
<text x="59.4" y="139.1" transform="rotate(-90 59.4 139.1)">S</text>
<text x="74.2" y="138">6.8k</text>
<text x="17.5" y="144.1">HB-GND</text>
<text x="77.2" y="144.1">HB-GND</text>
<text x="39.8" y="153.3">3.3V</text>
<text x="76.6" y="155.8">3.3V</text>
<text x="82" y="155.8">V_REF_HALF</text>
<text x="20" y="161.6">R17</text>
<text x="45.3" y="161.6">INA240A2D</text>
<text x="49.2" y="159.9">U4</text>
<text x="17.5" y="167.2">SHUNT</text>
<text x="39.5" y="162.2">+</text>
<text x="56.5" y="162.4">R18</text>
<text x="57.1" y="167">10</text>
<text x="62.7" y="167.5">C23</text>
<text x="79.3" y="167">100n</text>
<text x="79.3" y="162.4">C21</text>
<text x="88.1" y="167">100n</text>
<text x="88.1" y="162.4">C22</text>
<text x="47.7" y="168.5">V_REF_HALF</text>
<text x="62.7" y="172.1">1n</text>
<text x="76.7" y="173.3">GND</text>
<text x="85.6" y="173.3">GND</text>
<text x="20" y="178.4">HB-GND</text>
<text x="39.9" y="178.4">GND</text>
<text x="60.2" y="178.4">GND</text>
</g>
<g font-size="1.8" fill="#a90000">
<text x="123.1" y="22.6">1</text>
<text x="151.1" y="22.6">1</text>
<text x="39.9" y="25.1">1</text>
<text x="70.4" y="25.1">2</text>
<text x="123.1" y="25.1">2</text>
<text x="123.1" y="27.7">3</text>
<text x="151.1" y="25.1">2</text>
<text x="151.1" y="27.7">3</text>
<text x="39.9" y="35.3">5</text>
<text x="70.4" y="30.2">3</text>
<text x="70.4" y="35.3">4</text>
<text x="123.1" y="30.2">4</text>
<text x="123.1" y="32.8">5</text>
<text x="123.1" y="35.3">6</text>
<text x="151.1" y="30.2">4</text>
<text x="151.1" y="32.8">5</text>
<text x="151.1" y="35.3">6</text>
<text x="70.4" y="40.4">8</text>
<text x="123.1" y="37.8">7</text>
<text x="123.1" y="40.4">8</text>
<text x="151.1" y="37.8">7</text>
<text x="151.1" y="40.4">8</text>
<text x="39.9" y="42.9">6</text>
<text x="70.4" y="45.5">7</text>
<text x="122.5" y="45.5">10</text>
<text x="123.1" y="42.9">9</text>
<text x="150.5" y="45.5">10</text>
<text x="151.1" y="42.9">9</text>
<text x="70.4" y="48">9</text>
<text x="122.5" y="48">11</text>
<text x="122.5" y="50.5">12</text>
<text x="122.5" y="53.1">13</text>
<text x="150.5" y="48">11</text>
<text x="150.5" y="50.5">12</text>
<text x="150.5" y="53.1">13</text>
<text x="122.5" y="55.6">14</text>
<text x="122.5" y="58.2">15</text>
<text x="150.5" y="55.6">14</text>
<text x="150.5" y="58.2">15</text>
<text x="122.5" y="60.7">16</text>
<text x="122.5" y="63.2">17</text>
<text x="122.5" y="65.8">18</text>
<text x="150.5" y="60.7">16</text>
<text x="150.5" y="63.2">17</text>
<text x="150.5" y="65.8">18</text>
<text x="39.9" y="70.9">1</text>
<text x="70.4" y="70.9">2</text>
<text x="122.5" y="68.3">19</text>
<text x="122.5" y="70.9">20</text>
<text x="150.5" y="68.3">19</text>
<text x="150.5" y="70.9">20</text>
<text x="70.4" y="75.9">3</text>
<text x="122.5" y="73.4">21</text>
<text x="122.5" y="75.9">22</text>
<text x="150.5" y="73.4">21</text>
<text x="150.5" y="75.9">22</text>
<text x="39.9" y="81">5</text>
<text x="70.4" y="81">4</text>
<text x="122.5" y="78.5">23</text>
<text x="122.5" y="81">24</text>
<text x="150.5" y="78.5">23</text>
<text x="150.5" y="81">24</text>
<text x="39.9" y="88.6">6</text>
<text x="70.4" y="86.1">8</text>
<text x="123.1" y="87.4">1</text>
<text x="123.1" y="89.9">2</text>
<text x="151.1" y="87.4">1</text>
<text x="151.1" y="89.9">2</text>
<text x="70.4" y="91.2">7</text>
<text x="70.4" y="93.7">9</text>
<text x="123.1" y="92.5">3</text>
<text x="151.1" y="92.5">3</text>
<text x="151.1" y="95">4</text>
<text x="37.4" y="161">8</text>
<text x="41.7" y="158.8" transform="rotate(-90 41.7 158.8)">6</text>
<text x="37.4" y="166.1">1</text>
<text x="50.1" y="163.6">5</text>
<text x="41.7" y="170.3" transform="rotate(-90 41.7 170.3)">2</text>
<text x="44.2" y="169.6" transform="rotate(-90 44.2 169.6)">3</text>
<text x="46.7" y="169" transform="rotate(-90 46.7 169)">7</text>
</g>
<g font-size="1.8" fill="#0f0f0f">
<text x="15.2" y="25.1">HI_A</text>
<text x="81.4" y="30.1">HO_A</text>
<text x="82.8" y="35.2">H_A</text>
<text x="81.7" y="40.3">LO_A</text>
<text x="15.2" y="42.8">LI_A</text>
<text x="126.3" y="63.2">ADC_CURRENT</text>
<text x="15.2" y="70.8">HI_B</text>
<text x="81.3" y="75.9">HO_B</text>
<text x="82.6" y="80.9">H_B</text>
<text x="134.2" y="78.4">HI_A</text>
<text x="134.5" y="80.9">LI_A</text>
<text x="160.7" y="78.4">HI_B</text>
<text x="161" y="80.9">LI_B</text>
<text x="15.2" y="88.6">LI_B</text>
<text x="81.6" y="86">LO_B</text>
<text x="155.6" y="89.8">TX_A</text>
<text x="155.4" y="92.4">TX_B</text>
<text x="121.9" y="112.7">H_A</text>
<text x="139.1" y="112.7">TX_A</text>
<text x="30.5" y="119">HO_A G</text>
<text x="121.9" y="119">H_B</text>
<text x="138.9" y="119">TX_B</text>
<text x="38.1" y="126.7">H_A</text>
<text x="61" y="126.7">H_B</text>
<text x="30.5" y="134.3">LO_A G</text>
<text x="47" y="139.4">SHUNT_P</text>
<text x="15.2" y="158.4">SHUNT_P</text>
<text x="27.9" y="160.9">SHUNT_P 8</text>
<text x="27.9" y="166">SHUNT_N 1</text>
<text x="62.8" y="163.5">ADC_CURRENT</text>
<text x="15.2" y="171.1">SHUNT_N</text>
</g>
<g font-size="1.8" fill="#0000c2">
<text x="90.9" y="35.7">50V</text>
<text x="175.8" y="38.7">GND</text>
<text x="176.7" y="40.7">Electrolytic</text>
<text x="184.7" y="38.7">GND</text>
<text x="193.5" y="38.7">GND</text>
<text x="193.6" y="40.7">Ceramic</text>
<text x="202.5" y="40.7">X7R</text>
<text x="96.2" y="46.3">HB-GND</text>
<text x="105.1" y="46.3">HB-GND</text>
<text x="175.5" y="42.8">&gt;</text>
<text x="178.2" y="42.8">2x</text>
<text x="181.6" y="42.8">P_Piezo</text>
<text x="193.2" y="42.8">&gt;</text>
<text x="196" y="42.8">2x</text>
<text x="199.4" y="42.8">P_Piezo</text>
<text x="96.8" y="48.4">Decoupling</text>
<text x="108.4" y="48.4">Caps</text>
<text x="90.9" y="81.4">50V</text>
<text x="96.2" y="92">HB-GND</text>
<text x="96.8" y="94.1">Decoupling</text>
<text x="105.1" y="92">HB-GND</text>
<text x="108.4" y="94.1">Caps</text>
<text x="89.9" y="136.5">HB-GND</text>
<text x="94.7" y="132.2">50V</text>
<text x="98.7" y="136.5">HB-GND</text>
<text x="103.6" y="132.2">50V</text>
<text x="90.4" y="138.5">Decoupling</text>
<text x="102.1" y="138.5">Caps</text>
<text x="14.6" y="164.4">.01OHMs</text>
<text x="19.4" y="169">10m</text>
<text x="74.9" y="175.6">Decoupling</text>
<text x="86.6" y="175.6">Caps</text>
</g>
<g font-size="1.4" fill="#006464">
<text x="42.6" y="167.5" transform="rotate(-90 42.6 167.5)">GND</text>
<text x="42.6" y="162.5" transform="rotate(-90 42.6 162.5)">V+</text>
</g>
<g font-size=".9" fill="#006464">
<text x="28.4" y="120.9">IPD50N10S3L16ATMA2</text>
<text x="63.6" y="120.9">IPD50N10S3L16ATMA2</text>
<text x="28.4" y="136.2">IPD50N10S3L16ATMA2</text>
<text x="63.6" y="136.2">IPD50N10S3L16ATMA2</text>
</g>
<g font-size=".7" fill="#006464">
<text x="44.9" y="166.2" transform="rotate(-90 44.9 166.2)">REF2</text>
<text x="47.5" y="165" transform="rotate(-90 47.5 165)">REF1</text>
</g>
</svg>
